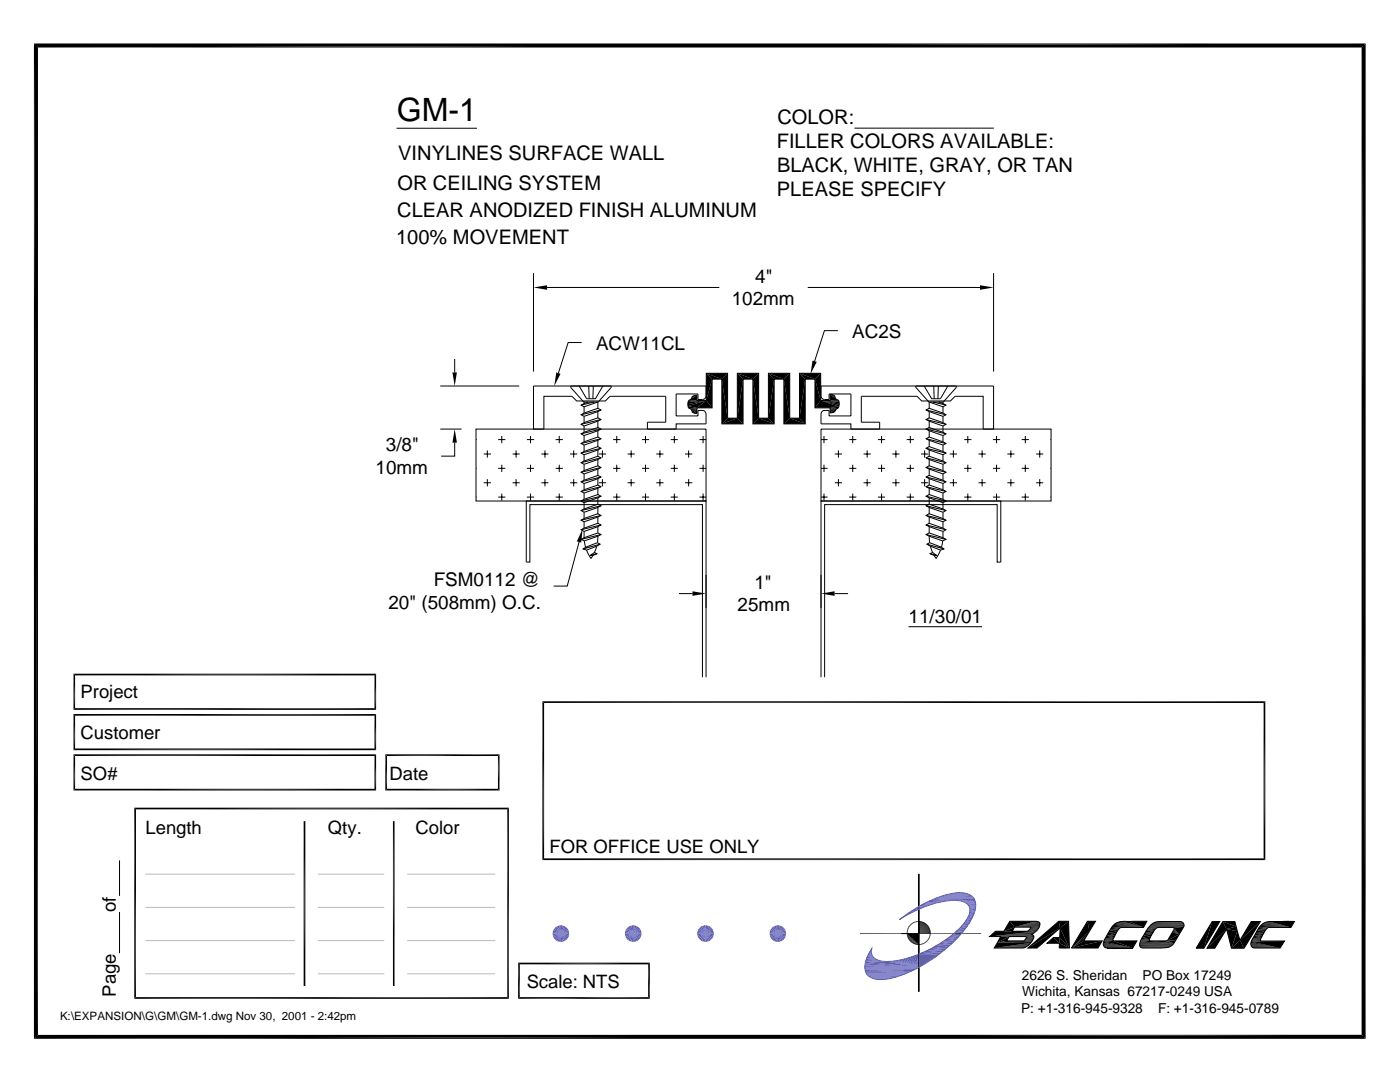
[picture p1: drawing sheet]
<svg xmlns="http://www.w3.org/2000/svg" width="279mm" height="216mm" viewBox="0 0 279 216" stroke-linecap="round" stroke-linejoin="round" font-family="sans-serif">
<g fill="#000">
<path d="M6.8 8.7h265.7l-264.9 .8zM7.6 9.5l264.9-.8-.8 .8zM271.7 9.5l.8 197.8-.8-.8zM272.5 8.7v198.6l-.8-197.8zM106.5 57.4l2.7-.5v.9zM195.6 56.9l2.7 .5-2.7 .4zM90.3 74.3h.9l-.5 2.7zM111 74.3l.9 .3-1.3 2.4zM137.7 79.8l1.4-1zM138.1 79.4l1-.6-1.2 .8zM138.2 79.1l.9-.3-1 .6zM138.2 79.1l.9-.3z"/>
<path d="M138.5 79l.6-.2zM137.5 79.9l.2-.1 1.4 .1zM137.7 79.8l1.4-1v1.1zM140.9 74.5l1.2 1.1-1.2 4.3zM140.9 74.5l3.2 1.1h-2zM140.9 74.5h4.3l-1.1 1.1zM147.2 74.5l3.1 1.1h-2zM147.2 74.5h4.2l-1.1 1.1zM153.4 74.5l3 1.1h-1.9zM153.4 74.5h4.2l-1.2 1.1zM159.6 74.5l3 1.1h-1.9zM159.6 74.5h4.2l-1.2 1.1z"/>
<path d="M162.2 71.9l.8 .3-1.2 2.4zM163.8 74.5v5.4l-1.2-4.3zM165.7 79.9l1.4-.1 .3 .1zM165.7 78.7l1.4 1.1-1.4 .1zM165.7 78.7l.6 .1zM165.7 78.7l.9 .3zM165.7 78.7l.9 .3v.3zM165.7 78.7l.9 .6 .2 .3zM165.7 78.7l1.4 1.1zM90.7 85.6l.5 2.7h-.9zM137.3 80.2l3.6-.3-3.6 .7zM137.5 79.9h1.6l-1.8 .3z"/>
<path d="M137.3 80.6l3.6-.7-3.6 1.1zM137.3 81l1.8 .4h-1.7zM137.4 81.4h1.7zM137.7 81.5l1.4-.1-1.2 .3zM137.9 81.7l1.2-.3-1 .6zM138.1 82l1-.6-.9 .9zM138.2 82.3l.9-.9-.6 1zM139.1 81.4l-.3 1.1-.3-.1zM137.3 81l3.6-1.1-1.8 1.5zM139.1 81.4v1.1h-.3zM139.1 81.4l1.8-1.5 1.2 1.5zM142.1 75.6v5.8l-1.2-1.5z"/>
<path d="M145.2 83.4h2l-3.1 1.2zM144.1 75.6l1.1 7.8-1.1 1.2zM145.2 74.5v8.9l-1.1-7.8zM147.2 74.5l1.1 1.1-1.1 7.8zM144.1 84.6l3.1-1.2 1.1 1.2zM148.3 75.6v9l-1.1-1.2zM150.3 75.6l1.1 7.8-1.1 1.2zM151.4 74.5v8.9l-1.1-7.8zM153.4 74.5l1.1 1.1-1.1 7.8zM150.3 84.6l1.1-1.2 3.1 1.2zM151.4 83.4h2l1.1 1.2zM154.5 75.6v9l-1.1-1.2z"/>
<path d="M156.4 84.6l1.2-1.2 3.1 1.2zM156.4 75.6l1.2 7.8-1.2 1.2zM156.4 75.6l1.2-1.1v8.9zM159.6 74.5l1.1 1.1-1.1 7.8zM157.6 83.4h2l1.1 1.2zM160.7 75.6v9l-1.1-1.2zM163.8 79.9l3.6 1.2-4.8 .3zM162.6 75.6l1.2 4.3-1.2 1.5zM165.7 81.4l.3 1h-.3zM165.7 81.4l.6 .9-.3 .1zM165.7 81.4l.9 .7-.3 .2zM165.7 81.4l1.1 .4-.2 .3z"/>
<path d="M165.7 81.4l1.3 .2-.2 .2zM165.7 81.4h1.6l-.3 .2zM165.7 81.4l1.7-.3-.1 .3zM163.8 79.9l3.7 .9-.1 .3zM165.7 79.9h1.7v.3zM163.8 79.9l3.7 .6v.3zM163.8 79.9l3.6 .3 .1 .3zM116.3 105.5l-.3 2.8-.9-.3zM138.2 118l2.7 .4-2.7 .5zM163.9 118.4l2.7-.4v.9zM183.3 188.3l.1 .2zM183.3 188.5l.1 1.9h-.1z"/>
<path d="M183.3 186.3h.1zM183.3 180.9l.1 .5-.1 .1zM183.3 188.5h.1v1.9zM183.3 180.9h.1v.5zM197.5 186.9l1.2-1.1h8.1zM199.1 188.1l6.6 .1-7.3 1zM199.7 186.9h1.7l-2.3 1.2zM199.1 188.1l2.3-1.2-.5 .8zM201.5 183.8h5.2l-4.2 1.2zM201.5 183.8l1 1.2-2.2 .8zM200.3 185.8l2.2-.8-.5 .8zM202.5 185l4.3-1.2z"/>
<path d="M204.3 187.7l1.6 .2zM204.3 187.7h1.7zM204.6 187.5l1.5 .1h-1.7zM204.7 187.3l1.5 .1-1.6 .1zM204.8 186.9l1.5 .1h-1.5zM204.8 187.2l1.5 .1h-1.6zM204.8 187h1.5l-1.5 .2zM205 185.8h1.8zM198.4 189.2l6.8-.6zM205.1 185.8l.2-.1 1.5 .1zM198.4 189.2l6.9-.6zM198.4 189.2l7.1-.8-.2 .2z"/>
<path d="M205.5 185.5h1.6l-1.8 .2zM198.4 189.2l7.2-.9-.1 .1zM205.6 185.3l1.6 .1-1.7 .1zM205.7 185.2l1.6 .1h-1.7zM205.7 185h1.7l-1.7 .2zM198.4 189.2l7.3-1-.1 .1zM197.5 186.9l8.5-.4zM204.3 187.7h1.7l-.1 .2zM204.4 187.6h1.7l-.1 .1zM204.6 187.5l1.6-.1-.1 .2zM197.5 186.9l8.7-.7-.3 .2zM204.7 187.3h1.6l-.1 .1z"/>
<path d="M204.8 187.2l1.5-.1v.2zM204.8 187.2l1.5-.2v.1zM204.8 186.9l1.5-.1v.2zM197.5 186.9l9-.8-.3 .1zM197.5 186.9l9.1-1zM197.5 186.9l9.3-1.1zM204.9 185.8h1.9zM202.5 185l4.5-1.1zM205.3 185.7l1.7-.1-.2 .2zM202.5 185l4.6-1.1zM205.3 185.7l1.8-.2-.1 .1zM202.5 185l4.7-1.1z"/>
<path d="M205.5 185.5l1.7-.1-.1 .1zM202.5 185l4.8-1zM205.6 185.3h1.7l-.1 .1zM202.5 185l4.8-1h.1zM205.7 185.2l1.6-.1v.2zM205.7 185.2l1.7-.2-.1 .1zM202.5 185l5-.9zM205.5 185l2-.1zM205.6 185l1.9-.1zM205.7 185l1.8-.1-.1 .1zM202.5 185l5-.9 .1 .1zM202.5 185l5.1-.6-.1 .2z"/>
<path d="M202.5 185l5.1-.8v.2zM209 188.2l1.2-1.1 1.2 1.1zM211.3 183.8h2l-1.7 1.4zM205.1 189.2l6.2-5.4 .3 1.4zM211.4 188.2l2 1h-2zM210.2 187.1h1.3l-.1 1.1zM211.5 187.1l1.9 2.1-2-1zM205.1 189.2l6.5-4-4.6 4zM211.6 185.2l1.8 4-1.9-2.1zM211.6 185.2l1.7-1.4 .1 5.4zM213.8 189.2l2.5-1.5h3.7zM213.8 189.2l3.1-2.4-.6 .9z"/>
<path d="M217 183.8l.4 2-3.6 3.4zM213.8 189.2l3.6-3.4-.5 1zM217 183.8h1.6l-1.2 2zM213.8 189.2l6.2-1.5-.9 1.5zM220.2 188.5l5.9 .7-5.9-.6zM220.2 188.4l5.9 .8-5.9-.7zM220.2 188.3l5.9 .9-5.9-.8zM220.2 188.6l5.9 .6-5.8-.4zM220.2 188.1l5.9 1.1-5.9-.9zM220.3 187.9l5.8 1.3-5.9-1.1zM220.3 187.7h1.9l-1.9 .2zM220.4 187.5h1.7l-1.8 .2z"/>
<path d="M220.6 187.2l1.6 .1-1.8 .2zM220.6 189.1h.3zM220.9 186.7l1.5 .3-1.8 .2zM221.2 186.2h1.5l-1.8 .5zM221.5 185.7l1.4 .2-1.7 .3zM221.6 185.4h1.7l-1.8 .3zM221.8 185.2l1.6 .1-1.8 .1zM220.3 187.7l1.8-.1 .1 .1zM220.3 187.7l1.8-.2v.1zM220.3 187.9l1.9-.2 3.9 1.5zM220.4 187.5l1.8-.2-.1 .2zM222.1 184.7l.2-.1 5.9 .5z"/>
<path d="M220.6 187.2l1.8-.2-.2 .3zM222.3 184.6l.2-.2 5.7 .7zM220.9 186.7l1.6-.1-.1 .4zM222.5 184.4l.2-.2 5.5 .9zM220.9 186.7l1.8-.5-.2 .4zM222.7 184.2l.1-.1 5.4 1zM221.2 186.2l1.7-.3-.2 .3zM222.8 184.1l5.4 1zM221.5 185.7l1.6-.1-.2 .3zM222.9 184.1l.3-.1 5 1.1zM221.5 185.7l1.8-.3-.2 .2zM221.6 185.4l1.8-.1-.1 .1z"/>
<path d="M223.2 184l.3-.1 4.7 1.2zM221.8 185.2h1.7l-.1 .1zM221.8 185.2l1.9-.1zM223.5 183.9l4.7 1.2zM223.7 183.9h.3zM223.7 183.9h.3l4.2 1.2zM224 183.9h1.3zM224 183.9h1.3l2.9 1.2zM222.2 187.7h4.7l-.8 1.5zM227.6 187.7h2l-2 .2zM227.7 187.5h1.6l-1.7 .2zM227.9 187.1l1.5 .3-1.7 .1z"/>
<path d="M228.2 186.7l1.5 .1-1.8 .3zM228.5 186.2l1.5 .1-1.8 .4zM228.7 185.7h1.6l-1.8 .5zM225.3 183.9l3.6-.1-.7 1.3zM228.9 185.5l1.5 .1-1.7 .1zM229.1 185.3l1.5 .1-1.7 .1zM229.2 185.1h1.9zM229.2 185.1h1.8l-1.9 .2zM227.6 187.7l1.8-.1zM227.6 187.7h1.8zM227.7 187.5l1.7-.1zM227.6 187.7h2z"/>
<path d="M229.4 187.7h.2zM227.6 187.9l2-.2 4.7 .6zM227.9 187.1l1.8-.3-.3 .6zM228.2 186.7l1.8-.4-.3 .5zM228.5 186.2l1.7-.3-.2 .4zM228.5 186.2l1.8-.5-.1 .2zM228.7 185.7l1.7-.1-.1 .1zM228.9 185.5l1.7-.1-.2 .2zM229.1 185.3h1.6l-.1 .1zM229.1 185.3l1.7-.1zM229.1 185.3l1.9-.2zM231.8 189.2l.2-.1z"/>
<path d="M232.7 187.7l1.6 .6zM232.9 187.7l.2-.1h1.5zM234 186l1.3 .5-2.2 1.1zM234.1 185.8l1.2 .7-1.3-.5zM234.1 185.1l.2 .1zM234.2 185.7l1.1 .8-1.2-.7zM232.5 187.7l1.8 .6zM232.4 187.7l1.9 .6zM229.8 187.7h2.6l1.9 .6zM229.6 187.7l4.7 .6zM234.3 185.5l1 1-1.1-.8zM234.3 185.5l1 1z"/>
<path d="M234.3 185.4l1 1.1zM234.3 185.2l1 1.3-1-1.1zM232.9 187.7l1.7-.1-.3 .7zM233.1 187.6l2.2-1.1-.7 1.1zM235.5 183.9h.3zM234 183.9h1.8zM234.3 185.2l2-.3-1 1.6zM241.9 183.9l-1.6 5.3h-1.6zM241.9 183.9h1.5l-3.1 5.3zM244 183.9l2.7 1-1.9 .5zM244 183.9l.8 1.5-3.9 3.8zM240.9 189.2l3.9-3.8-2.4 3.8z"/>
<path d="M244.8 185.4l2.1 .4-1.1 3.4zM244.8 185.4l1.9-.5 .2 .9zM244 183.9h2.4l.3 1zM246.9 185.8l.6 1.8-1.7 1.6zM245.8 189.2l1.7-1.6 .8 1.6zM249.6 188.4l5.9 .8-5.9-.7zM249.6 188.3l5.9 .9-5.9-.8zM249.6 188.5l5.9 .7-5.8-.5zM249.6 188.1l5.9 1.1-5.9-.9zM249.7 188.7l5.8 .5-5.8-.4zM249.7 187.9l5.8 1.3-5.9-1.1zM249.7 183.9h1.8l-4 3.7z"/>
<path d="M249.8 187.7h1.7l-1.8 .2zM249.9 187.5h1.6l-1.7 .2zM250 187.2l1.6 .1-1.7 .2zM250.2 189.1l.5 .1zM250.2 189.1l.3 .1zM250.3 186.7l1.5 .3-1.8 .2zM250.6 186.2l1.6 .1-1.9 .4zM250.9 185.7l1.5 .2-1.8 .3zM251.1 185.4l1.5 .2-1.7 .1zM251.2 185.2h1.7l-1.8 .2zM247.5 187.6l4-3.7-3.2 5.3zM249.8 187.7l1.7-.1v.1z"/>
<path d="M249.8 187.7l1.7-.2zM249.9 187.5l1.7-.2-.1 .2zM251.7 184.6l5.9 .5-6.1-.4zM250 187.2l1.8-.2-.2 .3zM251.7 184.6l.2-.2 5.7 .7zM250.3 186.7l1.7-.1-.2 .4zM251.9 184.4l.2-.2 5.5 .9zM250.3 186.7l1.9-.4-.2 .3zM252.1 184.2l5.5 .9zM250.6 186.2l1.8-.3-.2 .4zM252.3 184.2l5.3 .9zM250.9 185.7l1.7-.1-.2 .3z"/>
<path d="M252.4 184.1l.2-.1 5 1.1zM251.1 185.4h1.6l-.1 .2zM251.1 185.4l1.7-.1-.1 .1zM251.1 185.4l1.8-.2zM252.6 184l.4-.1 4.6 1.2zM251.2 185.2l1.8-.1zM251.2 185.2l1.9-.1zM253 183.9h.3zM251.2 185.2l2-.1zM253 183.9h.3l4.3 1.2zM249.7 187.9l6.6-.1-.8 1.4zM253.3 183.9h5l-.7 1.2z"/>
<path d="M6.8 8.7l.8 197.8-.8 .8zM6.8 8.7l.8 .8v197zM6.8 207.3l.8-.8h264.1zM6.8 207.3l264.9-.8 .8 .8z"/>
</g>
<g fill="none" stroke="#000" stroke-width=".2">
<path d="M79.1 25.6h16.1M170.5 25.6h27.9M106.5 54.5v19.6M109.2 57.4h34.4M161.2 57.4h34.4M198.3 54.5v19.6M87.9 77h15.7M90.7 71.6v2.7M106.5 77h34.4v2.2l-.5 .5h-1.1v-1.1h-4.4v4.4h4.4v-1.1h1.1l.5 .5v2.2h-6v1h-5.7v-1.4h3.7v-5.1h-11.2l-.9 .9h-5.7l-.9-.9h-5.7v6.5h-2zM114.1 77l-.2 .1v.2l2.6 2.9h2.9l2.6-2.9v-.2l-.2-.1M115.6 77l1.5 2.6h1.7l1.5-2.6M116.1 68.3h-2.7l-2 6.1"/>
<path d="M117.5 77l.1 2.6M118.4 77l-.1 2.6M140.9 74.5h4.3v8.9h2v-8.9h4.2v8.9h2v-8.9h4.2v8.9h2v-8.9h4.2v5.4h1.9v-1.2a.99 .99 0 0 1 1.1 .9l.6 .3 .1 .6a1.27 1.27 0 0 1-.7 1.3 1.03 1.03 0 0 1-1.1 .6v-1h-3.1v-5.8h-1.9v9h-4.3v-9h-1.9v9h-4.2v-9h-2v9h-4.2v-9h-2v5.8h-3v1.1a1.04 1.04 0 0 1-1.2-.8l-.5-.3a1.25 1.25 0 0 1 .5-1.8 .91 .91 0 0 1 1.2-.8v1.1h1.8zM163.9 77h34.4v8.6h-2.1v-6.5h-5.6l-.9 .9h-5.8l-.9-.9h-11.1v5.1h3.7v1.4h-5.8v-1h-5.9v-2.2l.4-.5h1.2v1.1h4.3v-4.4h-4.3v1.1h-1.2l-.4-.5zM167.2 66h-2.7l-1.9 6.1M182.9 77l-.1 .1v.2l2.6 2.9h2.9l2.5-2.9 .1-.2-.2-.1M184.4 77l1.5 2.6h1.8l1.5-2.6M186.4 77v2.6M187.3 77l-.1 2.6M87.9 85.6h4.2M90.7 88.3v2.7h-2.7M95 85.6h45.9v14.4h-45.9z"/>
<path d="M95 87.7h.1M95 93.5h.1M95 99.2h.1M96.5 90.6h1.5M96.5 96.3h1.5M97.3 89.9v1.4M97.3 95.6v1.4M99.4 87.7h1.5M99.4 93.5h1.5M99.4 99.2h1.5M100.1 87v1.4M100.1 92.7v1.5"/>
<path d="M100.1 98.5v1.4M102.3 90.6h1.4M102.3 96.3h1.4M103 89.9v1.4M103 95.6v1.4M105.2 87.7h1.4M105.2 93.5h1.4M105.2 99.2h1.4M105.9 87v1.4M105.9 92.7v1.5M105.9 98.5v1.4M108 90.6h1.5"/>
<path d="M108 96.3h1.5M108.8 89.9v1.4M108.8 95.6v1.4M110.9 87.7h1.4M110.9 93.5h1.4M110.9 99.2h1.4M111.6 87v1.4M111.6 92.7v1.5M111.6 98.5v1.4M113.8 90.6h1.4M113.8 96.3h1.4M114.5 89.9v1.4"/>
<path d="M114.5 95.6v1.4M116.6 80.2v.3l.8-.3M116.6 80.5l-.6 .3 .6 .4 2.7-1v1.3l-2.7 .9M116.6 86.3l-.6 .3 .6 .3M116.6 93.9l-.6 .3 .6 .4M116.6 95.8l-.6 .3 .6 .4M116.6 97.7l-.6 .4 .6 .3M116.6 99.6l-.6 .4 .6 .3M116.6 88.2l-.6 .3 .6 .3M116.6 90.1l-.6 .3 .6 .3M116.6 92l-.6 .3 .6 .3M116.6 82.4l-.6 .4 .6 .3"/>
<path d="M116.6 84.3l-.6 .4 .6 .3M116.6 81.2v1.2M116.6 83.1v1.2M116.6 85v1.3M116.6 86.9v1.3M116.6 88.8v1.3M116.6 90.7v1.3M116.6 92.6v1.3M116.6 94.6v1.2M116.6 96.5v1.2M116.6 98.4v1.2M118.6 80.2l-2.6 .6"/>
<path d="M119.3 84v1.3l-2.7 1M119.3 85.3l.6 .3-3.3 1.3M119.3 91.7v1.2l-2.7 1M119.3 92.9l.6 .4-3.3 1.3M119.3 93.6v1.3l-2.7 .9M119.3 94.9l.6 .3-3.3 1.3M119.3 95.5v1.3l-2.7 .9M119.3 96.8l.6 .3-3.3 1.3M119.3 97.4v1.3l-2.7 .9M119.3 98.7l.6 .3-3.3 1.3M119.3 99.3v1.3l-2.7 1M119.3 86v1.2l-2.7 1"/>
<path d="M119.3 87.2l.6 .3-3.3 1.3M119.3 87.9v1.2l-2.7 1M119.3 89.1l.6 .4-3.3 1.2M119.3 89.8v1.2l-2.7 1M119.3 91l.6 .4-3.3 1.2M119.3 81.5l.6 .3-3.3 1.3M119.3 82.1v1.3l-2.7 .9M119.3 83.4l.6 .3-3.3 1.3M119.5 90.6h1.4M119.5 96.3h1.4M119.9 85.6l-3.9 1M119.9 93.3l-3.9 .9"/>
<path d="M119.9 95.2l-3.9 .9M119.9 97.1l-3.9 1M119.9 99l-3.9 1M119.9 87.5l-3.9 1M119.9 89.5l-3.9 .9M119.9 91.4l-3.9 .9M119.9 81.8l-3.9 1M119.9 83.7l-3.9 1M120.2 89.9v1.4M120.2 95.6v1.4M122.4 87.7h1.4M122.4 93.5h1.4"/>
<path d="M122.4 99.2h1.4M123.1 87v1.4M123.1 92.7v1.5M123.1 98.5v1.4M125.2 90.6h1.5M125.2 96.3h1.5M126 89.9v1.4M126 95.6v1.4M128.1 87.7h1.4M128.1 93.5h1.4M128.1 99.2h1.4M128.8 87v1.4"/>
<path d="M128.8 92.7v1.5M128.8 98.5v1.4M131 90.6h1.4M131 96.3h1.4M131.7 89.9v1.4M131.7 95.6v1.4M133.9 87.7h1.4M133.9 93.5h1.4M133.9 99.2h1.4M134.6 87v1.4M134.6 92.7v1.5M134.6 98.5v1.4"/>
<path d="M136.7 90.6h1.5M136.7 96.3h1.5M137.4 89.9v1.4M137.4 95.6v1.4M139.6 87.7h1.3M139.6 93.5h1.3M139.6 99.2h1.3M140.3 87v1.4M140.3 92.7v1.5M140.3 98.5v1.4M163.9 85.6h45.9v14.4h-45.9zM163.9 87.7h1.3"/>
<path d="M163.9 93.5h1.3M163.9 99.2h1.3M164.4 87v1.4M164.4 92.7v1.5M164.4 98.5v1.4M166.6 90.6h1.4M166.6 96.3h1.4M167.3 89.9v1.4M167.3 95.6v1.4M169.5 87.7h1.4M169.5 93.5h1.4M169.5 99.2h1.4"/>
<path d="M170.2 87v1.4M170.2 92.7v1.5M170.2 98.5v1.4M172.3 90.6h1.5M172.3 96.3h1.5M173.1 89.9v1.4M173.1 95.6v1.4M175.2 87.7h1.4M175.2 93.5h1.4M175.2 99.2h1.4M175.9 87v1.4M175.9 92.7v1.5"/>
<path d="M175.9 98.5v1.4M178.1 90.6h1.4M178.1 96.3h1.4M178.8 89.9v1.4M178.8 95.6v1.4M181 87.7h1.4M181 93.5h1.4M181 99.2h1.4M181.7 87v1.4M181.7 92.7v1.5M181.7 98.5v1.4M183.8 90.6h1.5"/>
<path d="M183.8 96.3h1.5M184.5 89.9v1.4M184.5 95.6v1.4M184.8 85.6l4 1M184.8 93.3l4 .9M184.8 95.2l4 .9M184.8 97.1l4 1M184.8 99l4 1M184.8 87.5l4 1M184.8 89.5l4 .9M184.8 91.4l4 .9M184.8 81.8l4 1"/>
<path d="M184.8 83.7l4 1M185.4 84v1.3l2.8 1M185.4 85.3l-.6 .3 3.4 1.3M185.4 91.7v1.2l2.8 1M185.4 92.9l-.6 .4 3.4 1.3M185.4 93.6v1.3l2.8 .9M185.4 94.9l-.6 .3 3.4 1.3M185.4 95.5v1.3l2.8 .9M185.4 96.8l-.6 .3 3.4 1.3M185.4 97.4v1.3l2.8 .9M185.4 98.7l-.6 .3 3.4 1.3M185.4 99.3v1.3l2.8 1"/>
<path d="M185.4 86v1.2l2.8 1M185.4 87.2l-.6 .3 3.4 1.3M185.4 87.9v1.2l2.8 1M185.4 89.1l-.6 .4 3.4 1.2M185.4 89.8v1.2l2.8 1M185.4 91l-.6 .4 3.4 1.2M185.4 81.5l-.6 .3 3.4 1.3M185.4 82.1v1.3l2.8 .9M185.4 83.4l-.6 .3 3.4 1.3M186.2 80.2l2.6 .6M187.3 80.2l.9 .3v-.3M188.2 80.5l.6 .3-.6 .4-2.8-1v1.3l2.8 .9"/>
<path d="M188.2 86.3l.6 .3-.6 .3M188.2 93.9l.6 .3-.6 .4M188.2 95.8l.6 .3-.6 .4M188.2 97.7l.6 .4-.6 .3M188.2 99.6l.6 .4-.6 .3M188.2 88.2l.6 .3-.6 .3M188.2 90.1l.6 .3-.6 .3M188.2 92l.6 .3-.6 .3M188.2 82.4l.6 .4-.6 .3M188.2 84.3l.6 .4-.6 .3M188.2 81.2v1.2M188.2 83.1v1.2"/>
<path d="M188.2 85v1.3M188.2 86.9v1.3M188.2 88.8v1.3M188.2 90.7v1.3M188.2 92.6v1.3M188.2 94.6v1.2M188.2 96.5v1.2M188.2 98.4v1.2M189.5 90.6h1.5M189.5 96.3h1.5M190.3 89.9v1.4M190.3 95.6v1.4"/>
<path d="M192.4 87.7h1.5M192.4 93.5h1.5M192.4 99.2h1.5M193.1 87v1.4M193.1 92.7v1.5M193.1 98.5v1.4M195.3 90.6h1.4M195.3 96.3h1.4M196 89.9v1.4M196 95.6v1.4M198.2 87.7h1.4M198.2 93.5h1.4"/>
<path d="M198.2 99.2h1.4M198.9 87v1.4M198.9 92.7v1.5M198.9 98.5v1.4M201 90.6h1.5M201 96.3h1.5M201.7 89.9v1.4M201.7 95.6v1.4M203.9 87.7h1.4M203.9 93.5h1.4M203.9 99.2h1.4M204.6 87v1.4"/>
<path d="M204.6 92.7v1.5M204.6 98.5v1.4M206.8 90.6h1.4M206.8 96.3h1.4M207.5 89.9v1.4M207.5 95.6v1.4M209.6 87.7h.2M209.6 93.5h.2M209.6 99.2h.2M115.6 108.1l-2.4 8.8h-2.7M116.6 106v1.3l2.7-1M116.6 107.3l-.6 .3 .6 .3"/>
<path d="M116.6 103.5l-.6 .3 .6 .3M116.6 105.4l-.6 .3 .6 .3M116.6 101.6l-.6 .3 .6 .3M116.6 100.3v1.3M116.6 102.2v1.3M116.6 104.1v1.3M116.6 107.9l.3 1.3M116.9 109.2l-.5 .3 .7 .3M117.1 109.8l.8 1.6 .4-.6M117.9 110.8l.7-.6 .5 .3-.8 .3zM119.1 109l-.5 1.2M119.1 110.5l-1.2 .3"/>
<path d="M119.2 108.3l.6 .3-2.7 1.2M119.2 108.3l-2.3 .9M119.3 106.3l.6 .4-3.3 1.2M119.3 107l-.1 1.3M119.3 101.3v1.2l-2.7 1M119.3 102.5l.6 .3-3.3 1.3M119.3 103.2v1.2l-2.7 1M119.3 104.4l.6 .4-3.3 1.2M119.3 100.6l.6 .3-3.3 1.3M119.3 105.1v1.2M119.8 108.6l-3.4 .9M119.9 106.7l-3.9 .9"/>
<path d="M119.9 102.8l-3.9 1M119.9 104.8l-3.9 .9M119.9 100.9l-3.9 1M135.5 118.4h2.7M140.9 114.7v6.6M163.9 114.7v6.6M166.6 118.4h2.6M184.8 106.7l4 .9M184.8 102.8l4 1M184.8 104.8l4 .9M184.8 100.9l4 1M185 108.6l3.4 .9"/>
<path d="M185.4 106.3l-.6 .4 3.3 1.2M185.4 107l.1 1.3M185.4 101.3v1.2l2.8 1M185.4 102.5l-.6 .3 3.4 1.3M185.4 103.2v1.2l2.8 1M185.4 104.4l-.6 .4 3.4 1.2M185.4 100.6l-.6 .3 3.4 1.3M185.4 105.1v1.2M185.5 108.3l-.5 .3 2.7 1.2M185.5 108.3l2.4 .9M185.6 110.5l.5-.3 .8 .6h-.5zM185.6 110.5l1.3 .3"/>
<path d="M185.7 109l.4 1.2M187.7 109.8l-.9 1.6-.4-.6M187.9 109.2l.5 .3-.7 .3M188.1 107.9l-.2 1.3M188.2 106v1.3l-2.8-1M188.2 107.3l.6 .3-.7 .3M188.2 103.5l.6 .3-.6 .3M188.2 105.4l.6 .3-.6 .3M188.2 101.6l.6 .3-.6 .3M188.2 100.3v1.3M188.2 102.2v1.3M188.2 104.1v1.3"/>
<path d="M140.2 135.1v-34.4h-34.5v11.5h-.7v-12.2h35.9v35.1M163.9 135.1v-35.1h35.8v12.2h-.7v-11.5h-34.4v34.4M183.3 174.5h.1v23.3h-.1zM183.4 174.5v6.4M183.3 183.9h.1M183.3 188.5h.1M183.4 181.4v7.1M183.4 190.4v7.4M197.5 186.9l1.2-1.1h1.6l1.2-2h5.3a.69 .69 0 0 1 .7 .4 .69 .69 0 0 1-.1 .8l-.4 .6-1.1 .8 .1 .1a.71 .71 0 0 1 0 1.2l-.7 .9-.9 .5-6 .1 1.3-2.3zM197.5 186.8h8.8M198.4 189.1h6.2M198.7 185.8h8.1"/>
<path d="M200.3 185.8h4.6M201.4 186.9h3.4a.66 .66 0 0 1-.5 .8h-3.4zM202.5 184.9h5M204.5 189.1l-6.1 .1M220.4 189.1h5.7M220.6 189.1h5.5M221.8 185.1h2.1M221.9 185h6.3M222.2 187.7h4.7M225.3 183.9h3.6M227.4 188.8h6.4M227.4 188.7h6.6"/>
<path d="M227.4 188.5h6.7M227.5 188.2h6.8M227.5 188.8h6.1M227.7 189.1h5.4M227.7 189h5.6M227.8 189.1h4.6M229.2 185.1h2.1M229.2 185h7.1M229.4 184.8h6.9M229.6 184.7h6.7M229.6 184.6h6.7M229.8 184.4h6.5"/>
<path d="M229.9 184.4h6.4M230 184.4h6.3M230 184.2h6.2M230.2 184.2h6M230.2 184.1h5.9M230.4 184h5.7M230.6 184h5.3M230.7 183.9h5.1M231 183.9h4.8M233.4 189h-5.8M233.5 188.9h-6M244 183.9h2.4l1.1 3.7 2.2-3.7h1.8l-3.2 5.3h-2.5l-1-3.8-2.4 3.8h-1.5z"/>
<path d="M249.7 187.8h6.6M249.9 189.1h5.6M250.1 189.1h5.4M251.2 185.1h2.1M251.4 185h6.2M251.7 184.6a2.51 2.51 0 0 1 2-.7h4.6l-.7 1.2h-4.4a4.3 4.3 0 0 0-1.6 2.6l4.7 .1-.8 1.4h-4.8a.91 .91 0 0 1-1-.4 .91 .91 0 0 1 .1-1.1l1.4-2.5zM253.3 183.9h5M253.5 183.9h4.8"/>
</g>
<path d="M163.8 80h3.6M199.1 188h6.8" fill="none" stroke="#000" stroke-width=".28"/>
<path d="M137.3 80.1h3.6M197.5 186.7h8.7M249.7 189h5.8" fill="none" stroke="#000" stroke-width=".34"/>
<path d="M162.6 81.3h4.8M197.5 186.8h8.8M198.4 189h6.4M227.4 188.6h6.6" fill="none" stroke="#000" stroke-width=".25"/>
<path d="M220.4 189.1h5.7M221.8 185.1h2.1M227.4 188.4h6.9M229.4 184.8h6.9M249.7 187.8h2.1M249.9 189.1h5.6M251.2 185.1h2.1" fill="none" stroke="#000" stroke-width=".21"/>
<path d="M220.3 189h5.8M234.1 185h2.2" fill="none" stroke="#000" stroke-width=".36"/>
<path d="M198.4 189h6.6M227.5 188.1h6.8" fill="none" stroke="#000" stroke-width=".38"/>
<path d="M198.4 188.9h6.7M202.5 184.8h5" fill="none" stroke="#000" stroke-width=".44"/>
<path d="M199.1 187.9h6.8M221.9 184.9h6.3M251.4 184.9h6.2" fill="none" stroke="#000" stroke-width=".32"/>
<path d="M197.5 186.7h8.6" fill="none" stroke="#000" stroke-width=".42"/>
<path d="M202.5 184.8h5" fill="none" stroke="#000" stroke-width=".3"/>
<g fill="#5c5cb8">
<path d="M175.1 195.4l.7 .1z"/>
<path d="M175.1 195.4h1.5z"/>
<path d="M175.8 195.5l.8-.1z"/>
<path d="M174.7 195.4h1.9z"/>
</g>
<g fill="none" stroke="#5c5cb8" stroke-width=".2">
<path d="M172.6 193.5h9.8M172.9 194.3h7.9M173 194.4h7.3M173 194.5h7.3M173.1 194.6h6.7M173.2 194.7h6.6M173.7 195h5.1M173.9 195.2h4.4M174.2 195.3h3.2M174.2 195.2h3.7M174.7 195.4h2.3M177.4 195.3h-2.9"/>
<path d="M179.3 194.9h-5.9"/>
</g>
<path d="M172.6 193.2h10.7M172.7 193.9h9.1M172.9 194.1h8.4M173 194.4h7.8" fill="none" stroke="#5c5cb8" stroke-width=".21"/>
<path d="M172.8 194.1h8.5M172.8 193.9h9" fill="none" stroke="#5c5cb8" stroke-width=".25"/>
<path d="M172.6 193.2h10.7M172.7 193.7h9.7" fill="none" stroke="#5c5cb8" stroke-width=".23"/>
<path d="M172.6 193.4h9.8" fill="none" stroke="#5c5cb8" stroke-width=".28"/>
<path d="M172.6 192.9h10.7M172.6 193.4h10.3" fill="none" stroke="#5c5cb8" stroke-width=".3"/>
<path d="M183.4 193l.6-.4z" fill="#5c5cb8"/>
<path d="M172.6 192.8h10.7" fill="none" stroke="#5c5cb8" stroke-width=".44"/>
<g fill="#5c5cb8">
<path d="M172.6 192.5l10.7 .6-10.7-.5z"/>
<path d="M172.7 192.2l10.6 .9-10.7-.6z"/>
<path d="M184 192.6l1.2-.6z"/>
<path d="M183.4 193l1.8-1z"/>
<path d="M172.7 191.9l10.6 1.2-10.6-.9z"/>
<path d="M172.7 191.9h4.3l6.3 1.2z"/>
</g>
<path d="M172.7 191.9h4.3" fill="none" stroke="#5c5cb8" stroke-width=".2"/>
<g fill="#5c5cb8">
<path d="M177 191.9l.7-.1 5.6 1.3z"/>
<path d="M177 191.9l.7-.1z"/>
</g>
<path d="M172.7 191.8l3.9 .1" fill="none" stroke="#5c5cb8" stroke-width=".2"/>
<g fill="#5c5cb8">
<path d="M177.7 191.8h.4l5.2 1.3z"/>
<path d="M178.1 191.8l.4-.1 4.8 1.4z"/>
</g>
<path d="M172.7 191.8h3.3" fill="none" stroke="#5c5cb8" stroke-width=".2"/>
<path d="M178.5 191.7h.4l4.4 1.4z" fill="#5c5cb8"/>
<path d="M172.7 191.8h3" fill="none" stroke="#5c5cb8" stroke-width=".23"/>
<g fill="#5c5cb8">
<path d="M178.9 191.7l.4-.1 4 1.5z"/>
<path d="M183.4 193l2.3-1.4z"/>
</g>
<path d="M172.7 191.7h2.8" fill="none" stroke="#5c5cb8" stroke-width=".32"/>
<path d="M179.3 191.6l.4-.1 3.6 1.6z" fill="#5c5cb8"/>
<path d="M172.8 191.5h2.4" fill="none" stroke="#5c5cb8" stroke-width=".2"/>
<path d="M179.7 191.5l.4-.1 3.2 1.7z" fill="#5c5cb8"/>
<path d="M172.8 191.5h2.2" fill="none" stroke="#5c5cb8" stroke-width=".2"/>
<g fill="#5c5cb8">
<path d="M180.1 191.4l.5-.1 2.7 1.8z"/>
<path d="M173 191.3l1.8 .1-2 .2z"/>
<path d="M173 191.3h1.6l.2 .1z"/>
<path d="M183.4 193l2.9-1.8z"/>
<path d="M180.6 191.3l.4-.1 2.3 1.9z"/>
<path d="M173 191.3l1.4-.2 .2 .2z"/>
<path d="M173 191.3l1.4-.2z"/>
<path d="M181 191.2l.5-.1 1.8 2z"/>
<path d="M173 191.3l1.3-.2z"/>
<path d="M173.1 190.9l1.2 .1-1.3 .3z"/>
<path d="M181.5 191.1l.5-.2 1.3 2.2z"/>
<path d="M183.4 193l3.4-2.1z"/>
<path d="M173.1 190.9l1.1-.1 .1 .2z"/>
<path d="M182 190.9l.5-.2 .8 2.4z"/>
<path d="M173.2 190.6l1 .2-1.1 .1z"/>
<path d="M173.2 190.6h.9l.1 .2z"/>
<path d="M182.5 190.7l.5-.1 .3 2.5z"/>
<path d="M183.4 193l3.9-2.5z"/>
</g>
<path d="M183.1 190.4v2.7" fill="none" stroke="#5c5cb8" stroke-width=".34"/>
<g fill="#5c5cb8">
<path d="M173.2 190.6l.8-.2 .1 .2z"/>
<path d="M183.4 190.4l3.9 .1-3.9 2.5z"/>
<path d="M173.4 190.3l.6 .1-.8 .2z"/>
<path d="M173.4 190.3h.5l.1 .1z"/>
</g>
<path d="M183.4 190.3h3.9" fill="none" stroke="#5c5cb8" stroke-width=".32"/>
<path d="M173.4 190.3l.5-.2v.2z" fill="#5c5cb8"/>
<path d="M183.9 190.3h4" fill="none" stroke="#5c5cb8" stroke-width=".4"/>
<g fill="#5c5cb8">
<path d="M173.6 189.9l.3 .2-.5 .2z"/>
<path d="M173.6 189.9h.3v.2z"/>
<path d="M173.6 189.9l.3-.2v.2z"/>
</g>
<path d="M183.9 189.9h4" fill="none" stroke="#5c5cb8" stroke-width=".44"/>
<path d="M185 189.9h3.4" fill="none" stroke="#5c5cb8" stroke-width=".4"/>
<g fill="#5c5cb8">
<path d="M173.8 189.6l.1 .1-.3 .2z"/>
<path d="M173.8 189.6h.1v.1z"/>
<path d="M173.8 189.6l.2-.2z"/>
<path d="M174 189.3l-.2 .3z"/>
</g>
<path d="M185 189.5h3.8" fill="none" stroke="#5c5cb8" stroke-width=".44"/>
<path d="M185 189.7l.9-.5 2.9 .1z" fill="#5c5cb8"/>
<path d="M185.9 189h3.4" fill="none" stroke="#5c5cb8" stroke-width=".42"/>
<path d="M185.9 189.2l1-.5 2.4 .1z" fill="#5c5cb8"/>
<path d="M186.9 188.6h2.9M188.2 187.8h2.4M189 187.4h2.1" fill="none" stroke="#5c5cb8" stroke-width=".4"/>
<path d="M186.9 188.5h2.9" fill="none" stroke="#5c5cb8" stroke-width=".25"/>
<path d="M187.3 188.3h2.5M187.8 188h2.4M189 187.1h2.1" fill="none" stroke="#5c5cb8" stroke-width=".3"/>
<path d="M187.8 188.2h2.4" fill="none" stroke="#5c5cb8" stroke-width=".42"/>
<path d="M188.2 187.7h2.4" fill="none" stroke="#5c5cb8" stroke-width=".28"/>
<path d="M188.6 187.4h2" fill="none" stroke="#5c5cb8" stroke-width=".32"/>
<g fill="#5c5cb8">
<path d="M189.5 187l2-.2-.4 .4z"/>
<path d="M189.5 187l.3-.3 1.7 .1z"/>
<path d="M189.8 186.7l.4-.3 1.3 .4z"/>
<path d="M190.2 186.4l.1-.1h1.6z"/>
<path d="M190.2 186.4l1.7-.1-.4 .5z"/>
<path d="M190.3 186.3l.2-.2 1.4 .2z"/>
<path d="M190.5 186.1l1.7-.2-.3 .4z"/>
<path d="M190.5 186.1l.4-.3 1.3 .1z"/>
<path d="M190.9 185.8l.3-.3 1 .4z"/>
<path d="M191.2 185.5h1.3l-.3 .4z"/>
<path d="M191.2 185.5l.3-.2 1 .2z"/>
<path d="M191.5 185.3l1.3-.2-.3 .4z"/>
<path d="M191.8 185l1 .1-1.3 .2z"/>
<path d="M191.8 185l1.3-.3-.3 .4z"/>
<path d="M192 184.7h1.1l-1.3 .3z"/>
<path d="M192.3 184.4l.8 .3h-1.1z"/>
<path d="M192.3 184.4l1.1-.1-.3 .4z"/>
<path d="M192.5 184.1l.9 .2-1.1 .1z"/>
<path d="M192.5 184.1l1.1-.2-.2 .4z"/>
<path d="M192.7 183.8l.9 .1-1.1 .2z"/>
<path d="M192.9 183.5l.7 .4-.9-.1z"/>
<path d="M192.9 183.5h.9l-.2 .4z"/>
<path d="M193 183.3l.8 .2h-.9z"/>
<path d="M193 183.3l1-.2-.2 .4z"/>
<path d="M179.5 183.5l.7-.4z"/>
<path d="M193.2 183l.8 .1-1 .2z"/>
<path d="M193.2 183l1-.2-.2 .3z"/>
<path d="M180 183.1l.5-.4z"/>
<path d="M193.3 182.7l.9 .1-1 .2z"/>
<path d="M180.2 183.1l.3-.4 .5-.1z"/>
<path d="M193.4 182.5l.8 .3-.9-.1z"/>
<path d="M193.4 182.5l1-.1-.2 .4z"/>
<path d="M180.5 182.7l.6-.3-.1 .2z"/>
<path d="M193.5 182.2l.9 .2-1 .1z"/>
<path d="M181.1 182.4l.6-.2-.7 .4z"/>
<path d="M193.5 182.2l1-.2-.1 .4z"/>
<path d="M181.1 182.4l1-.4z"/>
<path d="M193.5 182h1l-1 .2z"/>
<path d="M181.1 182.4l.5-.4h.5z"/>
<path d="M193.5 181.8l1 .2h-1z"/>
<path d="M193.5 181.8h1v.2z"/>
<path d="M181.6 182l.9-.2-.4 .2z"/>
<path d="M193.5 181.7l1 .1h-1z"/>
<path d="M193.5 181.7h1.1l-.1 .1z"/>
<path d="M181.6 182l.6-.4 .3 .2z"/>
<path d="M193.5 181.5l1.1 .2h-1.1z"/>
<path d="M182.2 181.6l1.1-.1-.8 .3z"/>
<path d="M193.5 181.5l1.2-.2-.1 .4z"/>
<path d="M193.5 181.3h1.2l-1.2 .2z"/>
<path d="M182.2 181.6l.5-.3 .6 .2z"/>
<path d="M193.5 181.1l1.2 .2h-1.2z"/>
<path d="M193.5 181.1l1.2-.1v.3z"/>
<path d="M182.7 181.3l.6-.4v.6z"/>
<path d="M193.4 180.9l1.3 .1-1.2 .1z"/>
<path d="M183.4 180.9l1.1 .1-.5 .1z"/>
<path d="M183.4 180.9l.6 .2-.5 .3z"/>
<path d="M183.4 180.9v.5z"/>
<path d="M193.4 180.9l1.3-.1v.2z"/>
<path d="M183.4 180.9l1.6-.1-.5 .2z"/>
<path d="M193.4 180.9l1.4-.2-.1 .1z"/>
<path d="M193.3 180.7h1.5l-1.4 .2z"/>
</g>
<path d="M183.4 180.7h2.1" fill="none" stroke="#5c5cb8" stroke-width=".25"/>
<path d="M193.2 180.6l1.6 .1h-1.5z" fill="#5c5cb8"/>
<path d="M183.9 180.5h2" fill="none" stroke="#5c5cb8" stroke-width=".2"/>
<g fill="#5c5cb8">
<path d="M193.1 180.5l1.7 .2z"/>
<path d="M193.1 180.5l1.6-.1 .1 .3z"/>
<path d="M193 180.4h1.7z"/>
</g>
<path d="M183.9 180.5h2.5" fill="none" stroke="#5c5cb8" stroke-width=".3"/>
<g fill="#5c5cb8">
<path d="M193 180.4l1.7-.1v.1z"/>
<path d="M192.9 180.3h1.8l-1.7 .1z"/>
</g>
<path d="M184.4 180.2h2.5" fill="none" stroke="#5c5cb8" stroke-width=".2"/>
<path d="M192.9 180.3l1.8-.2v.2z" fill="#5c5cb8"/>
<path d="M185 180h3.2M185.5 179.8h3.5M185.5 179.8h3.9M185.5 179.7h4.3M190.8 179.7h3.8M191.7 179.8h2.9M192 179.9h2.6M192.3 180h2.4M192.3 179.9h2.4M185 180h2.8M192.5 180.1h2.2M192.7 180.2h2" fill="none" stroke="#5c5cb8" stroke-width=".2"/>
<path d="M184.4 180.2h2.9" fill="none" stroke="#5c5cb8" stroke-width=".23"/>
<path d="M185 179.9h3.6M184.4 180.2h2.9" fill="none" stroke="#5c5cb8" stroke-width=".25"/>
<path d="M185 179.9h3.6" fill="none" stroke="#5c5cb8" stroke-width=".28"/>
<path d="M189.8 179.7l.7-.1z" fill="#5c5cb8"/>
<g fill="none" stroke="#5c5cb8" stroke-width=".2">
<path d="M185.5 179.7h9.1M186 179.6h8.5M186.5 179.3h7.9M186.5 179.2h7.9M187 179.2h7.4M187 179.1h7.3M187 179h7.2M187.5 178.9h6.6M188 178.7h5.9M188.5 178.6h5.2M189 178.4h4.4M189.5 178.3h3.7"/>
<path d="M189.9 178.3h3M190.3 178.2h2.3"/>
</g>
<path d="M185.5 179.7h5M186 179.4h8.4M190.5 179.7h4.1" fill="none" stroke="#5c5cb8" stroke-width=".23"/>
<path d="M186 179.5h8.5" fill="none" stroke="#5c5cb8" stroke-width=".25"/>
<g fill="#5c5cb8">
<path d="M190.3 178.2h2z"/>
<path d="M190.8 178.2h1.5z"/>
<path d="M191.2 178.1h.7z"/>
<path d="M191.2 178.1l1.1 .1z"/>
</g>
<g fill="none" stroke="#000" stroke-width=".2">
<path d="M171.6 186.3h24.2M181.1 186.3h2.2M183.3 186.3v3.6M183.3 183.9l.1 2.4M183.3 190.4v2.7M183.4 183.9v2.4M183.4 190.4v2.6M183.4 186.2h2.3M183.5 183.9v2.4M202.5 185h3.1l.1 .1-.7 .7h-3zM205.1 189.2l6.2-5.4h2l.1 5.4h-2v-1h-2.4l1.2-1.1h1.3l.1-1.9-4.6 4zM217 183.8h1.6l-2.3 3.9h3.7l-.9 1.5h-5.3z"/>
<path d="M222.1 184.7a2.86 2.86 0 0 1 2.1-.9h4.7l-.7 1.3h-4.4a4 4 0 0 0-1.7 2.6h4.8l-.8 1.5h-4.8a.91 .91 0 0 1-1-.4 .91 .91 0 0 1 0-1.1zM229.8 184.5l.8-.5 .6-.1h4.4l.5 .2 .2 .3v.5l-2.3 3.7a2.85 2.85 0 0 1-2.2 .6l-3.8-.1a.77 .77 0 0 1-.4-1.2l1.1-2.2zM230.6 185.3l.7-.2h2.8a.54 .54 0 0 1-.1 .9l-.9 1.6-.3 .1h-3.3l-.2-.2zM241.9 183.9h1.5l-3.1 5.3h-1.6z"/>
</g>
<path d="M179.5 183.5a24 24 0 0 1 11.7-5.4 2.96 2.96 0 0 1 3.4 1.7 5.2 5.2 0 0 1-1 4.1 28.4 28.4 0 0 1-16.2 11.4 4.4 4.4 0 0 1-4.3-.7 3.3 3.3 0 0 1 0-3.7l.9-1.6a1.97 1.97 0 0 0 2 2.5 17.3 17.3 0 0 0 9-2.1 19.1 19.1 0 0 0 8-6.4 2.05 2.05 0 0 0 .5-2.2 2.05 2.05 0 0 0-1.8-1.3 16 16 0 0 0-9.2 2z" fill="none" stroke="#5c5cb8" stroke-width=".2"/>
<g fill="#000">
<path d="M181 186.1l.1 .1h-.1zM181 186.2l.1 .2h-.1zM181 185.9l.1 .2h-.1zM181 186.4l.2 .1h-.2zM181 185.8l.1 .1h-.1zM181 186.5l.2 .1-.2 .1zM181 185.7l.2 .1h-.2zM181 186.7l.2 .1h-.1zM181.1 185.5l.1 .2h-.2zM181.1 186.8l.2 .1-.2 .1zM181.1 186.4l2.2 2.1zM181.1 186.5l2.2 2z"/>
<path d="M181.1 185.4l.1 .1h-.1zM181.1 187h.2l-.1 .1zM181.1 186.7l2.2 1.8zM181 186.1h.1v.1zM181 186.2l.1 .2zM181 185.9h.1v.2zM181 186.4h.1l.1 .1zM181.1 186.8l2.2 1.7zM181.2 185.2l.1 .2h-.2zM181 185.8h.2l-.1 .1zM181 186.5h.2v.1zM181.2 187.1l.2 .1-.2 .1z"/>
<path d="M181 185.7h.2v.1zM181 186.7l.2-.1v.2zM181.2 187l2.1 1.5zM181.2 185.1l.1 .2-.1-.1zM181.1 185.5h.1v.2zM181.1 186.8h.1l.1 .1zM181.2 187.3h.2l-.1 .1zM181.2 187.1l2.1 1.4zM181.1 185.4h.2l-.1 .1zM181.1 187l.2-.1v.1zM181.3 184.9l.1 .2h-.2zM181.3 187.4h.2l-.1 .1z"/>
<path d="M181.3 187.2l2 1.3zM181.2 185.2l.1 .1v.1zM181.2 187.1l.1-.1 .1 .2zM181.4 184.8v.2l-.1-.1zM181.2 185.1h.2l-.1 .2zM181.2 187.3l.2-.1v.1zM181.4 187.5h.2l-.1 .1zM181.4 187.3l1.9 1.2zM181.3 184.9l.1 .2zM181.3 187.4l.1-.1 .1 .1zM181.4 187.5l1.9 1zM181.5 184.7v.2l-.1-.1z"/>
<path d="M181.5 187.6h.2l-.1 .2zM181.4 184.8l.1 .1-.1 .1zM181.4 187.5h.2zM181.5 187.6l1.8 .9zM181.6 184.6v.2l-.1-.1zM181.6 187.8l.2-.1-.1 .2zM181.5 184.7l.1 .1-.1 .1zM181.5 187.6l.1-.1 .1 .1zM181.6 187.7l1.7 .8zM181.7 184.5v.2l-.1-.1zM181.7 187.9h.2l-.1 .1zM181.6 184.6l.1 .1-.1 .1z"/>
<path d="M181.7 187.6l.1 .1-.2 .1zM181.7 187.8l1.6 .7zM181.8 184.4v.2l-.1-.1zM181.8 188l.2-.1-.1 .2zM181.7 184.5l.1 .1-.1 .1zM181.8 187.7l.1 .2h-.2zM181.8 187.9l1.5 .6zM181.8 184.4v.2zM181.9 187.9h.1l-.2 .1zM181.8 184.4l.1-.1v.2zM181.9 188.1l.2-.1-.1 .2zM181.9 188l1.4 .5z"/>
<path d="M181.9 184.3l.1 .1-.1 .1zM182 187.9l.1 .1-.2 .1zM181.9 184.3l.1-.1v.2zM182 188.2l.2-.1v.1zM182.1 188.1l1.2 .4zM182 184.2v.2zM182.1 188l.1 .1-.2 .1zM182 184.2l.2-.1-.1 .2zM182.2 188.2h.2l-.1 .1zM182.2 188.2l1.1 .3zM182.2 184.1v.2h-.1zM182.2 188.1l.2 .1h-.2z"/>
<path d="M182.2 184.1l.1-.1-.1 .3zM182.3 188.3l.2-.1-.1 .2zM182.3 188.2l1 .3zM182.3 184l.1 .2-.2 .1zM182.4 188.2h.1l-.2 .1zM182.3 184h.1v.2zM182.4 188.4l.2-.1v.1zM182.5 188.3l.8 .2zM182.4 184l.1 .1-.1 .1zM182.5 188.2l.1 .1-.2 .1zM182.4 184l.2-.1-.1 .2zM182.6 188.4l.2-.1-.1 .2z"/>
<path d="M182.6 188.3l.7 .2zM182.6 183.9v.2h-.1zM182.6 188.3h.2l-.2 .1zM182.6 183.9h.1l-.1 .2zM182.7 188.5l.2-.2v.2zM182.7 188.4l.6 .1zM182.7 183.9l-.1 .2zM182.8 188.3h.1l-.2 .2zM182.7 183.9l.2-.1-.1 .2zM182.9 188.5l.1-.1v.1zM182.9 188.4l.4 .1zM182.9 183.8v.2h-.1z"/>
<path d="M182.9 188.3l.1 .1-.1 .1zM182.9 183.8h.1l-.1 .2zM183 188.5l.2-.1v.2zM183 183.8v.2h-.1zM183 188.4h.2l-.2 .1zM183 188.4l.3 .1zM183 183.8h.2l-.2 .2zM183.3 188.4v.2h-.1zM183.2 183.8v.2h-.2zM183.2 188.4h.1l-.1 .2zM183.3 183.8v.2h-.1zM183.2 183.8h.1l-.1 .2z"/>
<path d="M183.3 188.4h.2l-.2 .2zM183.5 188.4v.2h-.2zM181.1 186.4l2.2-.1v2.2zM183.3 190.4h.1v1.3zM183.4 191.7v1.3l-.1 .1zM183.3 184l.2-.2v.2zM183.5 188.4h.1l-.1 .2zM183.3 183.8h.2l-.2 .2zM183.6 188.4v.2h-.1zM183.6 183.8v.2h-.1zM183.6 188.4h.1l-.1 .2zM183.5 183.8h.1l-.1 .2z"/>
<path d="M183.7 188.4l.1 .1-.2 .1zM183.6 184l.2-.2zM183.7 188.4l.2-.1-.1 .2zM183.7 183.9h.2l-.5 2.4zM183.6 183.8h.2l-.2 .2zM183.9 188.3v.2h-.1zM183.7 184l.2-.1v.1zM183.9 188.3h.1l-.1 .2zM183.9 183.9l.1 .1-.6 2.3zM183.8 183.8l.1 .1-.2 .1zM184 188.3l.1 .1-.2 .1zM183.9 184l.2-.1z"/>
<path d="M184 188.3l.1-.1v.2zM184 184h.2l-.8 2.3zM183.9 183.9h.2l-.2 .1zM184.1 188.2l.1 .2h-.1zM184 184l.2-.1-.1 .2zM184.1 188.2h.2l-.1 .2zM184.2 184l.1 .1-.9 2.2zM184.1 183.9h.1l-.2 .1zM184.3 188.2v.1l-.1 .1zM184.1 184.1l.2-.1v.1zM184.3 188.2l.1-.1-.1 .2zM184.3 184.1h.1l-1 2.2z"/>
<path d="M184.2 183.9l.1 .1-.2 .1zM184.4 188.1l.1 .2h-.2zM184.3 184.1h.2l-.1 .1zM184.4 188.1l.1-.1v.3zM184.4 184.1l.2 .1-1.2 2.1zM184.3 184l.2 .1h-.2zM184.5 188l.1 .2-.1 .1zM184.4 184.2l.2-.1zM184.5 188h.1v.2zM184.6 184.2l.1 .1-1.3 2zM184.5 184.1h.1l-.2 .1zM184.6 188l.1 .1-.1 .1z"/>
<path d="M184.5 184.3l.2-.1-.1 .2zM184.6 188l.1-.1v.2zM184.7 184.3l.1 .1-1.4 1.9zM184.6 184.4l.2-.1-.1 .1zM184.6 184.1l.1 .1-.2 .1zM184.7 187.9l.1 .1-.1 .1zM184.8 187.8v.2l-.1-.1zM184.8 184.4l.1 .1-1.5 1.8zM184.7 184.4h.3l-.2 .1zM184.7 184.2l.1 .1-.2 .1zM184.8 187.8l.2 .1-.2 .1zM184.8 187.8l.2-.1v.2z"/>
<path d="M184.9 184.5l.1 .1-1.6 1.7zM184.8 184.5h.3l-.1 .1zM185 187.6l.1 .2-.1-.1zM184.8 184.3l.2 .1h-.3zM185 187.7l.1 .1-.1 .1zM185 184.6l.1 .1-1.7 1.6zM185 184.6h.2l-.2 .1zM185.1 187.5l.1 .2-.2-.1zM185 184.4l.1 .1h-.3zM185 187.6l.2 .1-.1 .1zM183.4 186.3l1.7-1.6 .1 .1zM185 184.7h.3l-.2 .1z"/>
<path d="M185.2 187.4l.1 .2zM185 184.6l.1-.1 .1 .1zM185.1 187.5l.2 .1-.1 .1zM185.1 184.8l.3 .1-.2 .1zM185.3 187.2l.1 .3-.2-.1zM183.4 186.3l1.8-1.5 .1 .1zM185 184.7l.2-.1 .1 .1zM185.2 187.4l.2 .1-.1 .1zM185.2 185h.2zM185.4 187.1v.2l-.1-.1zM183.4 186.3l1.9-1.4 .1 .1zM185.3 185.1h.2l-.1 .1z"/>
<path d="M185.1 184.8l.2-.1 .1 .2zM185.3 187.2l.1 .1v.2zM185.4 187l.1 .2zM183.4 186.3l2-1.3v.2zM185.4 185.2l.2 .1h-.2zM185.5 186.9l.1 .1h-.2zM183.4 186.3l2-1.1 .1 .1zM185.2 185l.2-.1v.1zM185.4 187.1l.1 .1-.1 .1zM185.4 185.3l.2 .1-.1 .1zM185.5 186.7l.1 .2zM183.4 186.3l2.1-1v.1z"/>
<path d="M185.5 185.5l.2 .1zM185.3 185.1l.1-.1 .1 .1zM185.4 187h.2l-.1 .2zM185.5 186.6l.2 .2-.2-.1zM185.5 185.6l.2 .1-.2 .1zM185.5 186.5l.2 .1zM185.5 185.8l.2 .1h-.2zM185.6 186.3l.1 .2h-.2zM183.4 186.3l2.1-.9 .1 .2zM185.6 186l.1 .2h-.1zM185.5 185.9l.2 .1h-.1zM185.4 185.2l.1-.1 .1 .2z"/>
<path d="M185.5 186.9l.1 .1zM185.6 186.2l.1 .1h-.1zM183.4 186.3l2.2-.7v.1zM185.4 185.3h.2v.1zM185.5 186.7l.2 .1-.1 .1zM183.4 186.3l2.2-.6v.2zM185.5 185.5l.1-.1 .1 .2zM185.5 186.6h.2v.2zM183.7 186.3l2-.1v.1zM185.5 185.6h.2v.1zM185.5 186.5h.2v.1zM185.5 185.8l.2-.1v.2z"/>
<path d="M185.6 186.3h.1v.2zM185.6 186h.1v.2zM185.5 185.9h.2v.1zM185.6 186.2h.1v.1z"/>
</g>
<path d="M183.4 186.2h2.3" fill="none" stroke="#000" stroke-width=".28"/>
<path d="M183.4 186.1h2.3" fill="none" stroke="#000" stroke-width=".4"/>
<path d="M14.8 142.5v7.2M14.8 150.5v7.2M74.9 142.5v7.2M74.9 150.5v7.2M183.6 183.9v2.4" fill="none" stroke="#000" stroke-width=".32"/>
<path d="M14.7 149.5h60.4M14.7 142.6h60.4M14.7 157.6h60.4M14.7 150.7h60.4" fill="none" stroke="#000" stroke-width=".34"/>
<g fill="#5c5cb8">
<path d="M111.9 186.3l1.7-.4v.4z"/>
<path d="M111.9 186.3l1.5-.7 .2 .3z"/>
<path d="M111.9 186.3l1.3-1 .2 .3z"/>
<path d="M113 185l.2 .3-1.3 1z"/>
<path d="M112.6 184.8l.4 .2-1.1 1.3z"/>
<path d="M112.3 184.7l.3 .1-.7 1.5z"/>
<path d="M111.9 184.6l.4 .1-.4 1.6z"/>
<path d="M111.6 184.7l.3-.1v1.7z"/>
<path d="M111.2 184.8l.4-.1 .3 1.6z"/>
<path d="M110.9 185l.3-.2 .7 1.5z"/>
<path d="M110.6 185.3l.3-.3 1 1.3z"/>
<path d="M110.6 185.3l1.3 1-1.5-.7z"/>
<path d="M110.4 185.6l1.5 .7-1.6-.4z"/>
<path d="M110.3 185.9l1.6 .4h-1.6z"/>
<path d="M110.3 186.3h1.6l-1.6 .4z"/>
<path d="M110.3 186.7l1.6-.4-1.5 .7z"/>
<path d="M110.4 187l1.5-.7-1.3 1z"/>
<path d="M110.6 187.3l1.3-1-1 1.3z"/>
<path d="M111.9 186.3l-.7 1.5-.3-.2z"/>
<path d="M111.9 186.3l-.3 1.6-.4-.1z"/>
<path d="M111.9 186.3v1.6h-.3z"/>
<path d="M111.9 186.3l.4 1.6h-.4z"/>
<path d="M111.9 186.3l.7 1.5-.3 .1z"/>
<path d="M111.9 186.3l1.1 1.3-.4 .2z"/>
<path d="M111.9 186.3l1.3 1-.2 .3z"/>
<path d="M111.9 186.3l1.5 .7-.2 .3z"/>
<path d="M111.9 186.3l1.7 .4-.2 .3z"/>
<path d="M111.9 186.3h1.7v.4z"/>
<path d="M126.4 186.3l1.6-.4v.4z"/>
<path d="M126.4 186.3l1.5-.7 .1 .3z"/>
<path d="M126.4 186.3l1.3-1 .2 .3z"/>
<path d="M127.4 185l.3 .3-1.3 1z"/>
<path d="M127.1 184.8l.3 .2-1 1.3z"/>
<path d="M126.7 184.7l.4 .1-.7 1.5z"/>
<path d="M126.4 184.6l.3 .1-.3 1.6z"/>
<path d="M126 184.7l.4-.1v1.7z"/>
<path d="M125.6 184.8l.4-.1 .4 1.6z"/>
<path d="M125.3 185l.3-.2 .8 1.5z"/>
<path d="M125.1 185.3l.2-.3 1.1 1.3z"/>
<path d="M125.1 185.3l1.3 1-1.5-.7z"/>
<path d="M124.9 185.6l1.5 .7-1.6-.4z"/>
<path d="M124.8 185.9l1.6 .4h-1.7z"/>
<path d="M124.7 186.3h1.7l-1.6 .4z"/>
<path d="M124.8 186.7l1.6-.4-1.5 .7z"/>
<path d="M124.9 187l1.5-.7-1.3 1z"/>
<path d="M125.1 187.3l1.3-1-1.1 1.3z"/>
<path d="M126.4 186.3l-.8 1.5-.3-.2z"/>
<path d="M126.4 186.3l-.4 1.6-.4-.1z"/>
<path d="M126.4 186.3v1.6h-.4z"/>
<path d="M126.4 186.3l.3 1.6h-.3z"/>
<path d="M126.4 186.3l.7 1.5-.4 .1z"/>
<path d="M126.4 186.3l1 1.3-.3 .2z"/>
<path d="M126.4 186.3l1.3 1-.3 .3z"/>
<path d="M126.4 186.3l1.5 .7-.2 .3z"/>
<path d="M126.4 186.3l1.6 .4-.1 .3z"/>
<path d="M126.4 186.3h1.6v.4z"/>
<path d="M140.8 186.3l1.6-.4 .1 .4z"/>
<path d="M140.8 186.3l1.5-.7 .1 .3z"/>
<path d="M140.8 186.3l1.3-1 .2 .3z"/>
<path d="M141.8 185l.3 .3-1.3 1z"/>
<path d="M141.5 184.8l.3 .2-1 1.3z"/>
<path d="M141.2 184.7l.3 .1-.7 1.5z"/>
<path d="M140.8 184.6l.4 .1-.4 1.6z"/>
<path d="M140.4 184.7l.4-.1v1.7z"/>
<path d="M140.1 184.8l.3-.1 .4 1.6z"/>
<path d="M139.8 185l.3-.2 .7 1.5z"/>
<path d="M139.5 185.3l.3-.3 1 1.3z"/>
<path d="M139.5 185.3l1.3 1-1.5-.7z"/>
<path d="M139.3 185.6l1.5 .7-1.6-.4z"/>
<path d="M139.2 185.9l1.6 .4h-1.7z"/>
<path d="M139.1 186.3h1.7l-1.6 .4z"/>
<path d="M139.2 186.7l1.6-.4-1.5 .7z"/>
<path d="M139.3 187l1.5-.7-1.3 1z"/>
<path d="M139.5 187.3l1.3-1-1 1.3z"/>
<path d="M140.8 186.3l-.7 1.5-.3-.2z"/>
<path d="M140.8 186.3l-.4 1.6-.3-.1z"/>
<path d="M140.8 186.3v1.6h-.4z"/>
<path d="M140.8 186.3l.4 1.6h-.4z"/>
<path d="M140.8 186.3l.7 1.5-.3 .1z"/>
<path d="M140.8 186.3l1 1.3-.3 .2z"/>
<path d="M140.8 186.3l1.3 1-.3 .3z"/>
<path d="M140.8 186.3l1.5 .7-.2 .3z"/>
<path d="M140.8 186.3l1.6 .4-.1 .3z"/>
<path d="M140.8 186.3h1.7l-.1 .4z"/>
<path d="M155.2 186.3l1.6-.4 .1 .4z"/>
<path d="M155.2 186.3l1.5-.7 .1 .3z"/>
<path d="M155.2 186.3l1.3-1 .2 .3z"/>
<path d="M156.3 185l.2 .3-1.3 1z"/>
<path d="M156 184.8l.3 .2-1.1 1.3z"/>
<path d="M155.6 184.7l.4 .1-.8 1.5z"/>
<path d="M155.2 184.6l.4 .1-.4 1.6z"/>
<path d="M154.9 184.7l.3-.1v1.7z"/>
<path d="M154.5 184.8l.4-.1 .3 1.6z"/>
<path d="M154.2 185l.3-.2 .7 1.5z"/>
<path d="M153.9 185.3l.3-.3 1 1.3z"/>
<path d="M153.9 185.3l1.3 1-1.5-.7z"/>
<path d="M153.7 185.6l1.5 .7-1.6-.4z"/>
<path d="M153.6 185.9l1.6 .4h-1.6z"/>
<path d="M153.6 186.3h1.6l-1.6 .4z"/>
<path d="M153.6 186.7l1.6-.4-1.5 .7z"/>
<path d="M153.7 187l1.5-.7-1.3 1z"/>
<path d="M153.9 187.3l1.3-1-1 1.3z"/>
<path d="M155.2 186.3l-.7 1.5-.3-.2z"/>
<path d="M155.2 186.3l-.3 1.6-.4-.1z"/>
<path d="M155.2 186.3v1.6h-.3z"/>
<path d="M155.2 186.3l.4 1.6h-.4z"/>
<path d="M155.2 186.3l.8 1.5-.4 .1z"/>
<path d="M155.2 186.3l1.1 1.3-.3 .2z"/>
<path d="M155.2 186.3l1.3 1-.2 .3z"/>
<path d="M155.2 186.3l1.5 .7-.2 .3z"/>
<path d="M155.2 186.3l1.6 .4-.1 .3z"/>
<path d="M155.2 186.3h1.7l-.1 .4z"/>
</g>
<path d="M14.8 134.4v7.2M74.9 134.4v7.2M99.5 150.5v7.2M78.6 163.9v32.8M101.4 161.2v38.1" fill="none" stroke="#000" stroke-width=".32"/>
<g fill="none" stroke="#000" stroke-width=".34">
<path d="M14.7 134.6h60.4M108.4 139.9v31.7M252.3 139.9v31.7M14.7 141.5h60.4M76.9 150.7h22.8M76.9 157.6h22.8M77.1 150.5v7.2M108.2 140.1h144.3M26.8 161.3h74.8M27 161.2v38.1M60.8 163.9v32.8M108.2 171.4h144.3"/>
<path d="M26.8 199.1h74.8M103.4 199.1h26.3M103.4 192.3h26.3M103.6 192.1v7.2M129.5 192.1v7.2"/>
</g>
<path d="M29 174.4h29.9M63.4 174.4h13.3M81.3 174.4h17.5M29 181.1h29.9M29 194.3h29.9M29 187.7h29.9M63.4 181.1h13.3M63.4 194.3h13.3M63.4 187.7h13.3M81.3 181.1h17.5M81.3 194.3h17.5M81.3 187.7h17.5" fill="none" stroke="#bababa" stroke-width=".2"/>
<path d="M7.2 9.1h265v197.7h-265zM181.3 125.1h14.7M23.9 171.7v7.1M23.9 182v8.2" fill="none" stroke="#000" stroke-width=".2"/>
<text font-size="6.4" x="79.2" y="24.2">GM-1</text>
<g font-size="4">
<text x="155" y="29.5">FILLER COLORS AVAILABLE:</text>
<text x="155.2" y="24.7">COLOR:</text>
<text x="79.5" y="31.9">VINYLINES SURFACE WALL</text>
<text x="155.1" y="34.4">BLACK, WHITE, GRAY, OR TAN</text>
<text x="79.3" y="37.8">OR CEILING SYSTEM</text>
<text x="155" y="39.2">PLEASE SPECIFY</text>
<text x="79.3" y="43.3">CLEAR ANODIZED FINISH ALUMINUM</text>
<text x="79.1" y="48.7">100% MOVEMENT</text>
</g>
<g font-size="3.8">
<text x="150.7" y="56.4">4&quot;</text>
<text x="146" y="60.9">102mm</text>
<text x="119" y="69.7">ACW11CL</text>
<text x="170.1" y="67.4">AC2S</text>
<text x="75" y="94.6">10mm</text>
<text x="77" y="90.1">3/8&quot;</text>
<text x="86.6" y="117">FSM0112 @</text>
<text x="150.6" y="117.5">1&quot;</text>
<text x="77.5" y="121.5">20&quot; (508mm) O.C.</text>
<text x="147.2" y="122">25mm</text>
<text x="181.3" y="124.2">11/30/01</text>
</g>
<g font-size="3.7">
<text x="16.1" y="139.3">Project</text>
<text x="16.1" y="147.4">Customer</text>
<text x="16.1" y="155.6">SO#</text>
<text x="77.7" y="155.6">Date</text>
<text x="29" y="166.3">Length</text>
<text x="65.4" y="166.3">Qty.</text>
<text x="82.9" y="166.3">Color</text>
<text x="109.7" y="170.2">FOR OFFICE USE ONLY</text>
<text x="23.1" y="182" transform="rotate(-90 23.1 182)">of</text>
<text x="105.1" y="197.2">Scale: NTS</text>
<text x="23.1" y="198.8" transform="rotate(-90 23.1 198.8)">Page</text>
</g>
<g font-size="2.7">
<text x="203.9" y="195.5">2626 S. Sheridan</text>
<text x="228" y="195.5">PO Box 17249</text>
<text x="203.8" y="202.1">P: +1-316-945-9328</text>
<text x="204" y="198.8">Wichita, Kansas 67217-0249 USA</text>
<text x="231.1" y="202.1">F: +1-316-945-0789</text>
</g>
<text font-size="2.3" x="12" y="203.6">K:\EXPANSION\G\GM\GM-1.dwg Nov 30, 2001 - 2:42pm</text>
</svg>
